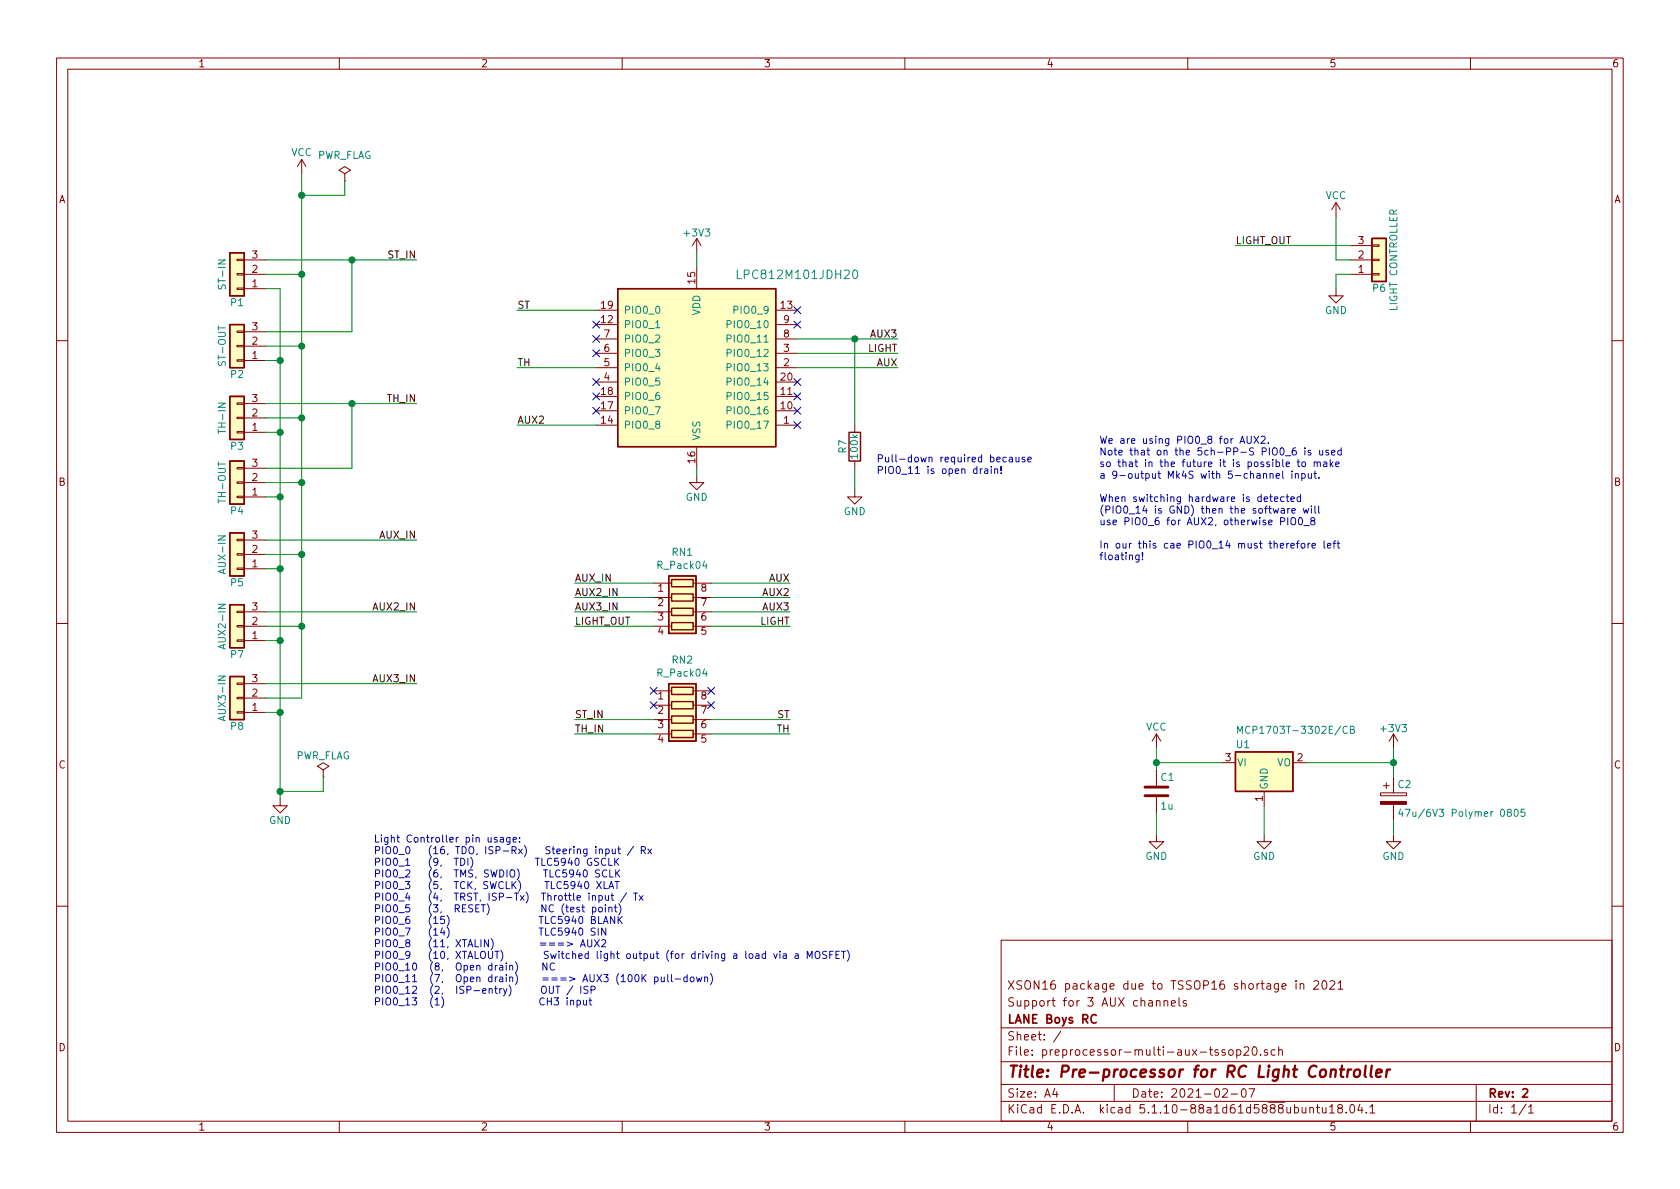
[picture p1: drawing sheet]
<svg xmlns="http://www.w3.org/2000/svg" width="297mm" height="210mm" viewBox="0 0 297 210" stroke-linecap="round" stroke-linejoin="round" font-family="sans-serif">
<g fill="none" stroke="#840000" stroke-width=".18">
<path d="M10 10.3h277v189.9h-277zM12 12.2h273v186.1h-273zM60 10.3v1.9M110 10.3v1.9M160 10.3v1.9M210 10.3v1.9M260 10.3v1.9M53.3 28.2l-.7 1.3M53.3 28.2v2.5M53.3 28.2l.8 1.3M61 30.7l1-.6-1-.6-1.1 .6 1.1 .6v1.3M61 32h.1"/>
<path d="M236.2 35.8l-.7 1.3M236.2 35.8v2.5M236.2 35.8l.8 1.3M41.9 58.5h1.3v.3h-1.3zM41.9 45.8h1.3v.3h-1.3zM41.9 50.9h1.3v.3h-1.3zM41.9 48.4h1.3v.2h-1.3zM43.2 48.5h3.8M43.2 46h3.8M43.2 58.7h3.8M43.2 51h3.8M105.4 57.4h3.8"/>
<path d="M105.4 54.9h3.8M105.4 59.9h3.8M123.2 42.2v2.5M123.2 47.2v3.8M123.2 42.2l-.8 1.2M123.2 42.2l.8 1.2M137.2 57.4h3.8M137.2 54.9h3.8M137.2 59.9h3.8M236.2 51v1.3h1.3l-1.3 1.3-1.3-1.3h1.3M238.8 48.5h3.8M238.8 46h3.8"/>
<path d="M238.8 43.4h3.8M242.6 43.3h1.2v.3h-1.2zM242.6 48.4h1.2v.2h-1.2zM242.6 45.8h1.2v.3h-1.2zM10 60.2h2M41.9 71.2h1.3v.3h-1.3zM41.9 76.3h1.3v.3h-1.3zM41.9 73.8h1.3v.2h-1.3zM41.9 63.6h1.3v.3h-1.3zM41.9 61.1h1.3v.2h-1.3zM43.2 76.4h3.8M43.2 73.9h3.8"/>
<path d="M43.2 71.4h3.8M43.2 63.7h3.8M43.2 61.2h3.8M105.4 75.2h3.8M105.4 72.6h3.8M105.4 70.1h3.8M105.4 65h3.8M105.4 67.6h3.8M105.4 62.5h3.8M123.2 79v3.8M137.2 75.2h3.8M137.2 72.6h3.8"/>
<path d="M137.2 70.1h3.8M137.2 65h3.8M137.2 67.6h3.8M137.2 62.5h3.8M151.1 75.2v1.2M285 60.2h2M41.9 95.4h1.3v.2h-1.3zM41.9 97.9h1.3v.3h-1.3zM41.9 82.7h1.3v.2h-1.3zM41.9 87.8h1.3v.2h-1.3zM41.9 85.2h1.3v.3h-1.3zM43.2 98h3.8"/>
<path d="M43.2 95.5h3.8M43.2 87.9h3.8M43.2 85.3h3.8M43.2 82.8h3.8M123.2 84.1v1.2h1.3l-1.3 1.3-1.3-1.3h1.3M151.1 86.6v1.3h1.3l-1.3 1.2-1.2-1.2h1.2M151.1 81.5v1.3M10 110.3h2M41.9 108.1h1.3v.2h-1.3zM41.9 113.2h1.3v.2h-1.3zM41.9 110.6h1.3v.3h-1.3zM41.9 100.5h1.3v.2h-1.3z"/>
<path d="M43.2 108.2h3.8M43.2 110.7h3.8M43.2 113.3h3.8M43.2 100.6h3.8M115.6 103.1h3.1M115.6 105.7h3.1M115.6 108.2h3.1M115.6 110.7h3.1M122.6 103.1h3.1M122.6 105.7h3.1M122.6 108.2h3.1M122.6 110.7h3.1"/>
<path d="M285 110.3h2M41.9 120.8h1.3v.2h-1.3zM41.9 125.9h1.3v.2h-1.3zM41.9 123.3h1.3v.3h-1.3zM43.2 126h3.8M43.2 123.4h3.8M43.2 120.9h3.8M57.1 136.1l1.1-.6-1.1-.6-1 .6 1 .6v1.3M57.1 137.4h.1M115.6 122.2h3.1M115.6 124.7h3.1M115.6 127.2h3.1"/>
<path d="M115.6 129.8h3.1M122.6 122.2h3.1M122.6 124.7h3.1M122.6 127.2h3.1M122.6 129.8h3.1M204.5 129.8l-.8 1.3M204.5 129.8v2.5M204.5 136.1v2.8M204.5 129.8l.7 1.3M215.9 134.9h2.5M223.5 139.9v2.6M228.6 134.9h2.5"/>
<path d="M244.6 138.9h1M245.1 138.4v1M246.4 129.8l-.8 1.3M246.4 129.8v2.5M246.4 137.4v2.8M246.4 129.8l.7 1.3M49.5 141.2v1.3h1.3l-1.3 1.3-1.2-1.3h1.2M204.5 147.6v1.2h1.2l-1.2 1.3-1.3-1.3h1.3M204.5 141v2.8M223.5 147.6v1.2h1.3l-1.3 1.3-1.3-1.3h1.3M244.1 140.2h4.6v.5h-4.6zM246.4 147.6v1.2h1.2l-1.2 1.3-1.3-1.3h1.3"/>
<path d="M246.4 142.2v2.8M10 160.2h2M177 166.3h108v32h-108zM204.5 177.1l.2-.2 .4 .1v.9M205.8 177.1l.1-.1a.37 .37 0 0 1 .6 .1v.8M205.8 176.9v1M207.1 177.4l.7-.1-.1-.3-.4-.1-.2 .2 .1 .7h.5M208.5 176.4v1.3l.2 .2M209.8 177a.37 .37 0 0 0-.6 .1v.3l.6 .1v.1l-.2 .3-.4-.1M229.2 173.4v.2M229.2 173.9v1M229.9 174.1v-.1a.37 .37 0 0 1 .6 .1v.8"/>
<path d="M229.9 173.9v1M232.3 173.6l.2-.2h.4l.2 .2v.3v.2l-.9 .8h.9M233.9 173.5l.2-.1a.8 .8 0 0 1 .5 .8 .8 .8 0 0 1-.5 .7 1 1 0 0 1-.2-1.4zM235.2 173.6l.2-.2h.3l.3 .5-.9 1h.9M236.6 173.9l.4-.5v1.5M236.6 174.9h.8M285 160.2h2M60 198.3v1.9M110 198.3v1.9M160 198.3v1.9M177 194.8h108M177 191.8h108"/>
<path d="M177 187.8h108M177 181.8h108M186.5 192.5l-.4 1h1M186.8 193v1M187.6 182.3l-1.3 2M197 191.8v3M210 198.3v1.9M216.2 192.7l.2-.2h.4l.2 .5-.9 1h.9M216.6 185.7a.37 .37 0 0 0-.6 .1l.1 .2 .5 .2 .1 .1-.2 .3-.5-.1M217.3 185.7l.2-.1 .5 .1v.8l-.2 .1-.5-.1zM217.7 193.5h1.1M218.7 185.7l.4-.1 .3 .3-.1 .6h-.6"/>
<path d="M218.7 185.6v1.5M219.6 192.7l.4-.2a.94 .94 0 0 1 0 1.5 .82 .82 0 0 1-.4-1.3zM220 185.3l.2-.2h.3l.3 .2v.2v.2l-.9 .9h.9M220.8 192.5h1l-.6 1.5M221.6 185.2l.1-.1a.8 .8 0 0 1 .6 .8 .8 .8 0 0 1-.6 .7 1 1 0 0 1-.1-1.4zM222.9 186.5v.1M224.1 185.7a.37 .37 0 0 0-.6 .1l.1 .2 .5 .2 .1 .1-.2 .3-.5-.1M225.5 185.7l-.5-.1-.3 .3 .1 .6 .2 .1 .5-.1M226.1 185.7h.1a.37 .37 0 0 1 .5 .1v.8M226.1 185.1v1.5M231.6 196l.2-.2 .4 .1v.9M231.6 195.8v1"/>
<path d="M232.7 195.8h.6M232.9 195.3v1.3l.4 .2M233.8 195.8l.1 .9 .3 .1 .2-.1M234.4 195.8v1M235.1 195.8l.4-.5v1.5M235.1 196.8h.8M236.8 196l-.2-.2v-.3a.48 .48 0 0 1 .6-.1l.2 .2-.2 .3-.5 .1-.2 .3 .1 .4 .2 .1h.3l.3-.3v-.2l-.3-.3M238 196.7v.1M238.8 195.5l.3-.2a.94 .94 0 0 1 0 1.5 .82 .82 0 0 1-.3-1.3zM240.4 195.2l-.3 1.1h.9M240.8 195.8v1M241.6 196.7v.1"/>
<path d="M242.2 195.8l.4-.5v1.5M242.2 196.8h.9M260 198.3v1.9M261 191.8v6.5M269.8 195.2l-1.2 2M270.3 195.8l.4-.5v1.5M270.3 196.8h.8"/>
</g>
<path d="M193.8 179.6a.7 .7 0 0 0-.9 .2 .7 .7 0 0 0 .1 .9 .55 .55 0 0 0 .8 .1M269.2 192.7l.3-.2h.3l.3 .5-.9 1h.9" fill="none" stroke="#840000" stroke-width=".3"/>
<path d="M236.9 189.1h.8M237.3 188.4l-.2 1.8v.1l.4 .1M238.4 189.1l-.2 1.3M238.9 189.1a.54 .54 0 0 0-.6 .4M239.6 189.3a.51 .51 0 0 1 .5-.2 .51 .51 0 0 1 .4 .4l-.1 .6a.54 .54 0 0 1-.5 .4 .54 .54 0 0 1-.5-.4zM241.5 188.4l-.2 1.8 .2 .2M242.5 188.4l-.2 1.8 .3 .2M243.3 189.8l1-.2-.1-.4h-.7l-.2 1 .2 .2 .6-.1M245.2 189.1l-.1 1.3M245.8 189.1a.54 .54 0 0 0-.6 .4" fill="none" stroke="#840000" stroke-width=".41"/>
<g fill="#ffffc2" stroke="#ffffc2" stroke-width=".18">
<path d="M218.4 133h10.2v6.9h-10.2z"/>
<path d="M118.2 101.8h4.9v10.2h-4.9z"/>
<path d="M40.6 119.6h2.6v7.6h-2.6z"/>
<path d="M40.6 106.9h2.6v7.6h-2.6z"/>
<path d="M109.2 51h28v28h-28z"/>
<path d="M118.2 120.9h4.9v10.2h-4.9z"/>
<path d="M40.6 94.2h2.6v7.6h-2.6z"/>
<path d="M242.6 42.2h2.5v7.6h-2.5z"/>
<path d="M40.6 81.5h2.6v7.6h-2.6z"/>
<path d="M40.6 70.1h2.6v7.6h-2.6z"/>
<path d="M40.6 57.4h2.6v7.6h-2.6z"/>
<path d="M40.6 44.7h2.6v7.6h-2.6z"/>
</g>
<g fill="none" stroke="#840000" stroke-width=".25">
<path d="M40.6 57.4h2.6v7.6h-2.6zM40.6 44.7h2.6v7.6h-2.6zM109.2 51h28v28h-28zM242.6 42.2h2.5v7.6h-2.5zM40.6 70.1h2.6v7.6h-2.6zM150.1 76.4h2v5.1h-2zM40.6 94.2h2.6v7.6h-2.6zM40.6 81.5h2.6v7.6h-2.6zM40.6 119.6h2.6v7.6h-2.6zM40.6 106.9h2.6v7.6h-2.6zM118.2 101.8h4.9v10.2h-4.9zM118.7 102.5h3.9v1.3h-3.9z"/>
<path d="M118.7 105h3.9v1.3h-3.9zM118.7 107.6h3.9v1.2h-3.9zM118.7 110.1h3.9v1.3h-3.9zM118.2 120.9h4.9v10.2h-4.9zM118.7 121.5h3.9v1.3h-3.9zM118.7 124.1h3.9v1.2h-3.9zM118.7 126.6h3.9v1.3h-3.9zM118.7 129.2h3.9v1.2h-3.9zM218.4 133h10.2v6.9h-10.2z"/>
</g>
<g fill="none" stroke="#008484" stroke-width=".18">
<path d="M115.9 58h.8M128.5 59.9l.7-.1 .1-.1-.1-.3-.2-.2h-.5v1.3M128.5 57.3h.7l.1-.2-.1-.3-.2-.1h-.5v1.3M130.4 47.7v1.6h.7M150.9 47.9l.2-.2a.82 .82 0 0 1 .6 .7 .82 .82 0 0 1-.3 .8l-.1 .1a.84 .84 0 0 1-.4-1.4zM128.5 75.1h.7l.1-.2-.1-.3-.2-.1h-.5v1.2M128.5 72.6l.7-.1 .1-.1-.1-.3-.2-.2h-.5v1.3M128.5 70h.7l.1-.2-.1-.3-.2-.1h-.5v1.3M128.5 65l.7-.1 .1-.2-.1-.3-.2-.1h-.5v1.3M128.5 67.5h.7l.1-.2-.1-.3-.2-.2h-.5v1.3M128.5 62.4h.7l.1-.2-.1-.3-.2-.1h-.5v1.2M218.8 129.7v-1.3l.4 .9 .5-.9v1.3"/>
<path d="M238.8 129h.5l.1-.5-.6-.1v1.3h.4l.3-.2v-.2l-.3-.3M247.6 143l-.3 .9h.8M247.9 143.5v.9M248.5 143.1h.8l-.5 1.3M267.8 143.2l.2-.1a.69 .69 0 0 1 .4 .6 .69 .69 0 0 1-.4 .7l-.2-.2-.1-.3zM269.6 143.1h-.6l-.1 .6 .5-.1 .2 .2v.3l-.2 .3-.5-.2"/>
</g>
<path d="M244.1 141.7h4.6v.5h-4.6z" fill="#840000" stroke="#840000" stroke-width=".18"/>
<path d="M202.4 139.2h4.1M202.4 140.7h4.1" fill="none" stroke="#840000" stroke-width=".51"/>
<g fill="none" stroke="#008400" stroke-width=".18">
<path d="M53.3 30.7v92.7h-6.3M61 32v2.5h-7.7M236.2 38.3v7.7h2.6M47 51h2.5v90.2M47 46h26.7M47 48.5h6.3M62.2 46v12.7h-15.2M91.4 54.9h14M123.2 44.7v2.5M141 59.9h17.7M151.1 59.9v15.3M218.4 43.4h20.4"/>
<path d="M238.8 48.5h-2.6v2.5M47 71.4h26.7M47 61.2h6.3M47 73.9h6.3M47 63.7h2.5M47 76.4h2.5M62.2 71.4v11.4h-15.2M91.4 65h14M91.4 75.2h14M141 65h17.7M141 62.5h17.7M47 95.5h26.7"/>
<path d="M47 87.9h2.5M47 98h6.3M47 85.3h6.3M123.2 82.8v1.3M151.1 82.8v3.8M47 113.3h2.5M47 110.7h6.3M47 108.2h26.7M47 100.6h2.5M101.6 110.7h14M101.6 108.2h14M101.6 103.1h14"/>
<path d="M101.6 105.7h14M125.7 110.7h14M125.7 108.2h14M125.7 103.1h14M125.7 105.7h14M47 126h2.5M47 120.9h26.7M57.1 137.4v2.5h-7.6M101.6 129.8h14M101.6 127.2h14M125.7 129.8h14M125.7 127.2h14"/>
<path d="M204.5 134.9h11.4M204.5 132.3v3.8M231.1 134.9h15.3M246.4 132.3v5.1M204.5 143.8v3.8M223.5 142.5v5.1M246.4 145v2.6"/>
</g>
<g fill="none" stroke="#0000c2" stroke-width=".18">
<path d="M219.2 78.4l.5-1.3 .4 1.3M219.4 78h.6M220.5 77.1v1.1l.3 .2h.3l.1-.2v-1.1M221.7 77.1l.9 1.3M222.6 77.1l-.9 1.3M223 77.3l.5-.2 .2 .4-.1 .2-.7 .7h.8M224.3 78.3v.1M229.1 79.2h-.2a.79 .79 0 0 0-.2 1.3l.5-.2v-.5l-.5-.1-.2 .2M230.7 79.2v.1M230.7 79.6v.9M231.7 79.7l-.3-.1-.1 .2v.2l.4 .1v.3h-.4M233.3 79.6l.1 .8 .3 .1 .2-.2"/>
<path d="M233.9 79.6v.9M234.9 79.7l-.3-.1-.2 .2 .1 .2 .4 .1v.3h-.5M237.1 79.7l-.3-.1-.3 .3 .2 .5h.4M237.1 79.2v1.3M173.7 82.9l-.4 .2M174.1 83h.5l.1 .7M174.7 83.2l-.5 .1-.1 .1v.3h.6M175.3 82.9v.8M175.9 83l.1-.1 .4 .1v.7M175.9 82.9v.8M177 83.6v.1M177 82.5v.8"/>
<path d="M177.9 80.9l-.3-.1-.3 .3 .1 .5h.5M178.5 80.9h.4l.1 .8M179 81.1l-.4 .1-.2 .2 .1 .2h.5M179.6 80.8l.1 .8 .3 .1 .2-.1M180.2 80.8v.9M181.2 80.9l-.3-.1-.2 .2 .1 .2 .4 .1v.3h-.5M181.7 81.2l.6-.1v-.2l-.4-.1-.2 .2 .1 .6h.5M201.4 98.1v1.1l-.3 .2-.3-.1M201.4 98.2l-.4-.1-.2 .3 .1 .5h.5M202 98.9v.1M202 97.7v.8M223.5 88.3l.6-.1v-.3h-.4l-.2 .1 .1 .6h.5"/>
<path d="M224.5 87.9h.5M224.6 83.9l.1-.2 .3 .1 .1 .8M224.6 83.7v.9M224.7 87.4v1.1l.3 .2M225.3 88.3l.6-.1v-.3h-.4l-.2 .1 .1 .6h.5M225.6 84.1l.6-.1v-.2l-.4-.1-.2 .2 .1 .6h.5M226.4 92.2l.7-.1v-.4l-.7-.2v1.3M226.5 90h.5l.1 .7M226.8 81.2v1.1l.2 .2M226.8 83.3v1.1l.2 .2M227 87.9h-.3l-.3 .2 .1 .5h.5M227.1 90.2l-.4 .1-.2 .1v.3h.6"/>
<path d="M227.3 80.6h.9M227.4 82.1l.6-.1-.1-.3h-.3l-.2 .2 .1 .6h.4M227.4 87.9h.5M227.6 87.4v1.1l.3 .2M227.7 89.9v.8M227.7 91.5v1.3M228.1 89.9l-.4 .2M228.2 88.3l.7-.1-.1-.3h-.4l-.2 .1 .1 .6h.5M228.2 96.5l.7-.1-.1-.3h-.4l-.2 .2 .1 .6h.5M228.3 91.7a.45 .45 0 0 1 .7 0 .88 .88 0 0 1-.2 1.1h-.4a1.07 1.07 0 0 1-.1-1.1zM228.4 83.3v.1M228.4 90.3l.6-.1v-.2l-.4-.1-.2 .2 .1 .6h.5"/>
<path d="M228.4 83.7v.9M229 83.9l.2-.2 .3 .1 .1 .8M229 83.7v.9M229.2 96.1h.5M229.3 81.7h.5M229.5 81.2v1.1l.3 .2M229.7 91.7l.2-.2a.67 .67 0 0 1 .4 .7 .67 .67 0 0 1-.4 .6l-.3-.5zM229.7 95.7l-.3 .1v1.1M229.9 87.9h-.3l-.3 .2 .1 .5h.5M229.9 87.4v1.3M230.2 83.8l.3-.1 .3 .3-.1 .5h-.5M230.2 96.1h.3l.2 .1-.1 .7h-.3l-.3-.2z"/>
<path d="M230.2 83.7v1.3M230.2 81.8l.2-.1 .4 .1v.5l-.1 .2h-.3l-.2-.1zM230.4 89.9l.3 .8 .2-.6 .2 .6 .3-.8M230.5 92.9h1M231.3 96.1v.8M231.3 83.7l.1 .8 .3 .1 .2-.2M231.6 96.1l-.3 .2M231.9 89.5v.1M231.9 83.7v.9M231.9 89.9v.8M232 92.1l-.2-.1v-.3l.2-.2 .4 .1 .1 .2-.1 .2-.5 .1-.2 .2v.3l.3 .2h.4l.1-.2v-.3l-.3-.2M232 96.5l.6-.1-.1-.3h-.3l-.2 .2 .1 .6h.4"/>
<path d="M232.3 83.7h.5M232.4 81.8l.1-.1h.3l.1 .8M232.4 81.7v.8M232.5 83.3v1.1l.3 .2M232.5 89.5v1.1l.2 .1M232.9 81.9l.2-.2h.3l.1 .8M233.1 89.5v1.1l.2 .1M233.2 84.4v.2M234 81.7h.5l.1 .8M234.1 95.7v1l.2 .2M234.6 82h-.4l-.2 .2v.3h.6M234.7 96.5l.6-.1v-.3h-.4l-.2 .2 .1 .6h.5"/>
<path d="M235.2 81.2v1.3M235.3 82l.4 .5M235.4 80l.6-.1v-.2l-.4-.1-.2 .2 .1 .6h.5M235.7 81.7l-.5 .5M235.7 96.1h.5M236.2 82.1l.6-.1-.1-.3h-.4l-.1 .2v.6h.5M236.2 95.7l-.3 .1v1.1M236.4 96.1h.5M236.6 95.7v1l.3 .2M71.7 153h.8M76.3 151.6a1.4 1.4 0 0 0 0 1.9M77.4 152.3l-.2 .2h-.4l-.1-.2 .1-.5h.4l.1 .1a.84 .84 0 0 1-.3 1.1h-.2"/>
<path d="M78 153l-.1 .2M80.7 151.8v1.2M81.5 151.8a.64 .64 0 0 1 .7 .6 .64 .64 0 0 1-.7 .6zM82.7 151.8v1.2M83.2 151.6a1.4 1.4 0 0 1 0 1.9M84.7 160h-.6v1.3h.6M85.4 160v1.3M86.1 159.8a1.47 1.47 0 0 1 0 1.9M87.9 148.1h-.3l-.2 .2 .1 .1 .4 .2v.3h-.5M88.4 153.8a.64 .64 0 0 1 .7 .7 .64 .64 0 0 1-.7 .6zM88.5 148.1h.5v.8M89 156a.51 .51 0 0 0-.7 0 .51 .51 0 0 0-.1 .6 .46 .46 0 0 0 .2 .5 .46 .46 0 0 0 .6-.1"/>
<path d="M89 148.4h-.4l-.2 .2 .1 .3h.5M90.2 148.1l-.1 1.1-.2 .1h-.3M90.2 148.1h-.4l-.2 .2 .1 .6h.5M90.7 148.5l.6-.1v-.3h-.4l-.2 .2 .1 .6h.5M91.9 148.8v.1M91.9 148.1v.2M94.6 151.8h.8M95 151.8v1.2M95.8 151.8v1.2h.6M96.5 160v1.3l-.7-1.3v1.3M97.6 151.9a.51 .51 0 0 0-.7 0 .51 .51 0 0 0-.1 .6 .46 .46 0 0 0 .2 .5 .46 .46 0 0 0 .6-.1M98.7 151.8h-.6l-.1 .6 .2-.2 .5 .2v.5l-.2 .1-.5-.1"/>
<path d="M99.7 159.8a1.47 1.47 0 0 0 0 1.9M100 152.3l-.3 .2h-.3l-.2-.2 .2-.5h.3l.2 .1a.87 .87 0 0 1-.3 1.1h-.2M100.2 160v1.1l.3 .2M100.8 151.7l-.3 .9h.7M101.1 152.2v.8M101.8 151.9l.2-.1a.67 .67 0 0 1 .4 .6 .67 .67 0 0 1-.4 .6l-.2-.1-.1-.4zM102.4 155.8l-.2 .9h.7M102.7 156.3v.8M103 160v1.1l.4 .2M103.2 153.9l.2-.1a.69 .69 0 0 1 .5 .7 .69 .69 0 0 1-.5 .6l-.2-.1-.1-.4zM103.5 156l.2-.1a.67 .67 0 0 1 .4 .6 .67 .67 0 0 1-.4 .6l-.3-.4zM104.1 157.9v.2"/>
<path d="M104.1 158.4v.8M104.6 151.8a.59 .59 0 0 0-.8 .6 .59 .59 0 0 0 .8 .6v-.5h-.2M104.7 158.5l.2-.1h.3l.1 .8M104.7 158.4v.8M105.4 149.7v.1M105.4 150.1v.9M105.5 155.9l.8 1.2M105.8 151.8h-.4l-.2 .1-.1 .2 .1 .2 .5 .2 .1 .3-.2 .2h-.5M105.9 158.4h.3l.3 .2-.1 .6h-.5M105.9 158.4v1.2M106 150.3l.1-.2 .4 .1v.8M106 150.1v.9"/>
<path d="M106 153.9l-.5-.1-.2 .3 .1 .3 .6 .2v.4l-.2 .1-.5-.1M106.3 155.9l-.8 1.2M106.8 155.9v1.2h.6M107 158.4l.1 .8h.3l.2-.1M107 160v.1M107.1 150.2l.4-.1 .2 .3-.1 .5h-.5M107.1 151.9a.6 .6 0 0 0-.8 .4 .6 .6 0 0 0 .6 .7l.2-.1M107.1 150.1v1.3M107.3 153.9a.6 .6 0 0 0-.9 .5 .6 .6 0 0 0 .6 .7l.3-.1M107.6 158.4v.8M107.6 151.8v1.2h.7M107.6 157.1l.5-1.2 .4 1.2"/>
<path d="M107.8 156.8h.6M107.8 153.8v1.3h.6M108 158.4h.5M108.2 157.9v1.1l.3 .2M108.3 150.1v.8l.3 .1 .2-.2M108.7 151.8v1.2M108.7 155.9h.8M108.8 160v1.1l.3 .2M108.8 150.1v.9M108.9 152.3l.5 .7M108.9 153.8v1.3M109 154.4l.6 .7"/>
<path d="M109.1 155.9v1.2M109.2 150.1h.5M109.4 149.7v1.1l.3 .2M109.4 159.8a1.4 1.4 0 0 1 0 1.9M109.4 151.8l-.7 .7M109.6 153.8l-.7 .8M110.8 157.9l-1.1 1.6M112 149.7l-1.1 1.6M112 157.9h.7M112.4 157.9v1.3M113 158.4l.7 .8M113.4 150.4l.7-.1v-.5l-.7-.1v1.3"/>
<path d="M113.7 150.4l.4 .6M113.7 158.4l-.7 .8M114.6 150.1l.6 .9M115.2 150.1l-.6 .9M76.3 161.9a1.4 1.4 0 0 0 0 1.9M76.3 163.9a1.4 1.4 0 0 0 0 2M76.7 162.4l.3-.4v1.3M76.7 164.5l.3-.4v1.3M76.7 163.3h.7M76.7 165.4h.7M76.9 176.8l.4-.4v1.3M76.9 177.7h.7"/>
<path d="M78.1 176.3a1.47 1.47 0 0 1 0 1.9M78.2 164.1l-.3 .8h.8M78.5 164.5v.9M78.6 162h-.6l-.1 .7 .2-.2 .4 .1 .1 .6-.2 .1-.5-.1M79 161.9a1.47 1.47 0 0 1 0 1.9M79 163.9a1.47 1.47 0 0 1 0 2M83.6 160.1l-.5-.1-.2 .1v.4l.6 .2 .1 .3-.3 .3-.4-.1M84 166.2v1.2h.6M84.1 160.6h.5M85 166.2v1.2M85.3 175.2l.6-.1v-.2l-.4-.1-.2 .2 .1 .6h.5M86.4 166.2v1.2l-.8-1.2v1.2"/>
<path d="M86.4 168.2v1.1l.2 .2 .4-.1 .1-.1v-1.1M86.5 174.9l.2-.1 .3 .1v.8M86.5 174.8v.9M86.8 166a1.47 1.47 0 0 1 0 1.9M87 170.8l-.4-.1-.2 .2 .1 .6h.5M87 172.8h-.4l-.2 .2 .1 .6h.5M87 170.3v1.2M87 172.3v1.3M87.5 168.2h.7M87.6 170.7v.8M87.6 172.8v.8M87.9 168.2v1.3"/>
<path d="M87.9 170.7l-.2 .1-.1 .1M87.9 172.8h-.2l-.1 .2M88.5 168a1.47 1.47 0 0 1 0 2M91.1 170.1a1.47 1.47 0 0 1 0 1.9M95.3 162h.7M95.3 164.1h.7M95.6 166.8h.9M95.6 167.1h.9M95.7 162v1.3M95.7 164.1v1.3M95.8 174.6l.2-.2a.47 .47 0 0 1 .6 .4l-.1 .7-.2 .2-.4-.1a1 1 0 0 1-.1-1zM96.2 176.6a.6 .6 0 0 0-.8 .4 .6 .6 0 0 0 .6 .7l.2-.1"/>
<path d="M96.5 162v1.3h.6M96.5 164.1v1.3h.6M96.7 170.3v1.2l-.7-1.2v1.2M96.8 176.4v1.3M96.8 177.1h.7M97.1 174.4v1l.3 .3 .3-.1 .1-.2v-1M97.1 166.8h1M97.1 167.1h1M97.5 176.4v1.3M97.8 160.1a.5 .5 0 0 0-.6 0 .5 .5 0 0 0-.1 .6 .45 .45 0 0 0 .2 .5 .45 .45 0 0 0 .5-.1M98 176.4h.8l-.5 .5 .4 .2v.5l-.2 .1-.5-.1M98 170.4a.51 .51 0 0 0-.6 0 .51 .51 0 0 0-.1 .6 .46 .46 0 0 0 .2 .5 .46 .46 0 0 0 .5-.1"/>
<path d="M98.2 162.2a.6 .6 0 0 0-.8 .4 .6 .6 0 0 0 .6 .7l.2-.1M98.2 164.2a.6 .6 0 0 0-.8 .4 .6 .6 0 0 0 .6 .8l.2-.2M98.6 174.4v1.3M98.7 166.8h1M98.7 167.1h1M99.4 162h-.6l-.1 .7 .2-.2 .4 .1 .1 .6-.2 .1-.5-.1M99.4 164.1h-.6l-.1 .6 .2-.1 .4 .1 .1 .5-.2 .2-.5-.2M100 160.4h.5M100.3 166.6l.9 .3-.9 .4M100.3 176.4v.2M100.3 176.9v.8M100.6 162.6l-.2 .2h-.4l-.1-.2v-.3l.3-.3h.2l.2 .3a.88 .88 0 0 1-.2 1h-.4"/>
<path d="M100.6 164.7l-.2 .2-.4-.1-.1-.1v-.3l.3-.3h.2l.2 .3a.88 .88 0 0 1-.2 .9l-.4 .1M100.9 160.8l.6-.1-.1-.2-.3-.1-.2 .2v.6h.5M100.9 177l.2-.1h.3v.8M100.9 176.9v.8M101.3 174.3l-1.1 1.7M101.4 162l-.3 .9h.8M101.4 164.1l-.3 .8h.8M101.7 162.5v.8M101.7 164.5v.9M102 176.9h.4l.2 .2-.1 .6h-.5M102 176.9v1.2M102.4 160.5l-.2-.1-.2 .2v.2l.4 .1v.3h-.4"/>
<path d="M102.4 162.2l.2-.2a.69 .69 0 0 1 .5 .7 .69 .69 0 0 1-.5 .6l-.2-.1-.1-.4zM102.4 164.2l.2-.1a.69 .69 0 0 1 .5 .6 .69 .69 0 0 1-.5 .7l-.2-.2-.1-.3zM102.6 167.4l.4-1.2 .5 1.2M102.7 174.4v1.3M102.7 167.1h.7M102.9 160.4h.5M103.2 176.9v.8h.3l.2-.1M103.7 176.9v.8M103.9 166.2v1l.2 .2h.3l.2-.2v-1M104 174.5l-.5-.1-.3 .2 .2 .3 .5 .3v.3l-.2 .2-.5-.1M104.1 176.9h.5M104.3 176.4v1.1l.3 .2"/>
<path d="M104.5 175.1l.7-.2v-.4l-.7-.1v1.3M104.6 162.7l.5-.1 .1-.2v-.2l-.6-.2v1.3h.5l.1-.1 .1-.3-.3-.2M104.7 160.5l.4-.1 .3 .2-.2 .6h-.5M104.7 160.4v1.3M105.1 166.2l.9 1.2M105.2 164.2l-.5-.1-.2 .3 .1 .3 .6 .2v.3l-.2 .2-.5-.1M105.8 164.1v1.3M105.8 162v1.3h.7M105.9 160.5l.2-.1 .4 .1v.5l-.1 .2-.3 .1-.2-.2zM106 166.2l-.9 1.2M106.4 166.3l.5-.1 .2 .3-.8 .9h.8M106.7 163.3l.4-1.3 .4 1.3"/>
<path d="M106.8 163h.6M107 160.4v.9M107.1 164.1v1.3l-.7-1.3v1.3M107.6 160.5l.2-.1 .3 .1 .1 .8M107.6 160.4v.9M108.6 160.4h.5M108.7 162v1.3l-.8-1.3v1.3M109.3 162v1.3M109.5 162.6l.5 .7M110 162l-.7 .8M112.4 172.5l.1-.2a.67 .67 0 0 1 .5 .7 .67 .67 0 0 1-.5 .6l-.3-.5zM113.5 172.3v1.3"/>
<path d="M113.7 172.9l.5 .7M114.2 172.3l-.7 .8M115.7 172.8h.4l.3 .2-.2 .6h-.5M115.7 172.8v1.2M116.9 172.8l.1 .8h.3l.1-.1M117.4 172.8v.8M118.1 172.3v1.1l.1 .2M118.7 172.3v1.1l.2 .2M119.4 173.1h.9M121.5 172.8h-.4l-.2 .2 .1 .6h.5M121.5 172.3v1.3M122.1 172.9l.2-.1 .4 .1v.5l-.1 .2h-.3l-.2-.1z"/>
<path d="M123.1 172.8l.3 .8 .2-.6 .3 .6 .2-.8M124.6 172.9l.2-.1h.3v.8M124.6 172.8v.8M125.6 172.2a1.4 1.4 0 0 1 0 1.9M132.6 168.7h.3l.2 .2-.1 .5-.3 .1-.3-.2zM133.7 168.7h.4l.1 .8M134.2 169h-.4l-.2 .2 .1 .2h.5M135.4 168.7h-.4l-.3 .2 .2 .5h.5M135.4 168.2v1.3M136.8 168.7l.3 .8 .3-.8M137.9 168.2v.1M137.9 168.7v.8"/>
<path d="M138.5 168.7h.5v.8M139 169h-.4l-.2 .2 .2 .3 .4-.1M140.6 168.7h.5v.8M141.1 169h-.4l-.2 .2 .1 .2h.5M142.7 169.5v-1.3l.5 .9 .4-.9v1.3M144.2 168.4a.45 .45 0 0 1 .7 0 .88 .88 0 0 1-.2 1.1l-.4-.1a1.07 1.07 0 0 1-.1-1zM146.2 168.3l-.5-.1-.3 .3 .2 .3 .5 .2v.4l-.2 .1-.5-.1M146.7 168.8h.4M147.3 168.2h-.6v1.3M147.8 168.8h.4M148.4 168.2h-.6v1.3h.6M148.8 168.2h.7"/>
<path d="M149.1 168.2v1.3M149.8 168a1.47 1.47 0 0 1 0 2"/>
</g>
<g fill="#008400" stroke="#008400" stroke-width=".25">
<circle cx="53.3" cy="110.7" r=".51"/>
<circle cx="49.5" cy="139.9" r=".51"/>
<circle cx="53.3" cy="34.5" r=".51"/>
<circle cx="62.2" cy="71.4" r=".51"/>
<circle cx="53.3" cy="98" r=".51"/>
<circle cx="62.2" cy="46" r=".51"/>
<circle cx="49.5" cy="126" r=".51"/>
<circle cx="204.5" cy="134.9" r=".51"/>
<circle cx="49.5" cy="113.3" r=".51"/>
<circle cx="246.4" cy="134.9" r=".51"/>
<circle cx="53.3" cy="73.9" r=".51"/>
<circle cx="53.3" cy="85.3" r=".51"/>
<circle cx="49.5" cy="100.6" r=".51"/>
<circle cx="49.5" cy="87.9" r=".51"/>
<circle cx="49.5" cy="63.7" r=".51"/>
<circle cx="53.3" cy="48.5" r=".51"/>
<circle cx="49.5" cy="76.4" r=".51"/>
<circle cx="151.1" cy="59.9" r=".51"/>
<circle cx="53.3" cy="61.2" r=".51"/>
</g>
<g fill="none" stroke="#000084" stroke-width=".18">
<path d="M104.8 56.8l1.2 1.2M104.8 59.3l1.2 1.2M106 56.8l-1.2 1.2M106 59.3l-1.2 1.2M140.4 54.2l1.2 1.3M140.4 56.8l1.2 1.2M141.6 54.2l-1.2 1.3M141.6 56.8l-1.2 1.2M104.8 66.9l1.2 1.3M104.8 72l1.2 1.2M104.8 69.5l1.2 1.2M104.8 61.9l1.2 1.2"/>
<path d="M106 66.9l-1.2 1.3M106 72l-1.2 1.2M106 69.5l-1.2 1.2M106 61.9l-1.2 1.2M140.4 66.9l1.2 1.3M140.4 72l1.2 1.2M140.4 74.6l1.2 1.2M140.4 69.5l1.2 1.2M141.6 66.9l-1.2 1.3M141.6 72l-1.2 1.2M141.6 74.6l-1.2 1.2M141.6 69.5l-1.2 1.2"/>
<path d="M115 124.1l1.2 1.2M115 121.6l1.2 1.2M116.2 124.1l-1.2 1.2M116.2 121.6l-1.2 1.2M125.1 121.6l1.2 1.2M125.1 124.1l1.2 1.2M126.3 121.6l-1.2 1.2M126.3 124.1l-1.2 1.2"/>
</g>
<text font-size="2.8" fill="#840000" x="178" y="190.5">Title: Pre-processor for RC Light Controller</text>
<text font-size="2.1" fill="#008484" x="131.1" y="49.3">LPC812M101JDH20</text>
<g font-size="2.1" fill="#840000">
<text x="178" y="178">Support for 3 AUX channels</text>
<text x="178" y="175">XSON16 package due to TSSOP16 shortage in 2021</text>
<text x="178" y="184">Sheet: /</text>
<text x="178" y="181">LANE Boys RC</text>
<text x="178" y="186.7">File: preprocessor-multi-aux-tssop20.sch</text>
<text x="178" y="196.9">KiCad E.D.A. kicad 5.1.10-88a1d61d5888ubuntu18.04.1</text>
<text x="178" y="194.1">Size: A4</text>
<text x="200" y="194.1">Date: 2021-02-07</text>
<text x="263" y="194.1">Rev: 2</text>
<text x="263" y="196.9">Id: 1/1</text>
</g>
<g font-size="1.8" fill="#840000">
<text x="35" y="11.9">1</text>
<text x="85" y="11.9">2</text>
<text x="135" y="11.9">3</text>
<text x="185" y="11.9">4</text>
<text x="235" y="11.9">5</text>
<text x="285" y="11.9">6</text>
<text x="10.4" y="35.9">A</text>
<text x="285.4" y="35.9">A</text>
<text x="44.6" y="45.7">3</text>
<text x="240.2" y="45.7">2</text>
<text x="240.2" y="43.2">3</text>
<text x="44.6" y="50.8">1</text>
<text x="44.6" y="48.3">2</text>
<text x="122.9" y="50.1" transform="rotate(-90 122.9 50.1)">15</text>
<text x="240.2" y="48.3">1</text>
<text x="44.6" y="58.4">3</text>
<text x="106.3" y="57.1">12</text>
<text x="106.3" y="54.6">19</text>
<text x="106.8" y="59.7">7</text>
<text x="138.1" y="54.6">13</text>
<text x="138.6" y="59.7">8</text>
<text x="138.6" y="57.1">9</text>
<text x="44.6" y="63.5">1</text>
<text x="44.6" y="61">2</text>
<text x="106.8" y="64.8">5</text>
<text x="106.8" y="62.2">6</text>
<text x="138.6" y="64.8">2</text>
<text x="138.6" y="62.2">3</text>
<text x="44.6" y="71.1">3</text>
<text x="106.3" y="69.8">18</text>
<text x="106.8" y="67.3">4</text>
<text x="138.1" y="69.8">11</text>
<text x="138.1" y="67.3">20</text>
<text x="44.6" y="76.2">1</text>
<text x="44.6" y="73.7">2</text>
<text x="106.3" y="74.9">14</text>
<text x="106.3" y="72.4">17</text>
<text x="138.1" y="72.4">10</text>
<text x="138.6" y="74.9">1</text>
<text x="44.6" y="82.5">3</text>
<text x="122.9" y="81.9" transform="rotate(-90 122.9 81.9)">16</text>
<text x="10.4" y="85.9">B</text>
<text x="44.6" y="87.6">1</text>
<text x="44.6" y="85.1">2</text>
<text x="285.4" y="85.9">B</text>
<text x="44.6" y="95.2">3</text>
<text x="44.6" y="100.3">1</text>
<text x="44.6" y="97.8">2</text>
<text x="44.6" y="107.9">3</text>
<text x="116.4" y="104.6">1</text>
<text x="116.4" y="107.2">2</text>
<text x="124" y="107.2">7</text>
<text x="124" y="104.6">8</text>
<text x="44.6" y="113">1</text>
<text x="44.6" y="110.5">2</text>
<text x="116.4" y="109.7">3</text>
<text x="116.4" y="112.3">4</text>
<text x="124" y="112.3">5</text>
<text x="124" y="109.7">6</text>
<text x="44.6" y="125.7">1</text>
<text x="44.6" y="123.2">2</text>
<text x="44.6" y="120.6">3</text>
<text x="116.4" y="123.7">1</text>
<text x="124" y="123.7">8</text>
<text x="116.4" y="126.2">2</text>
<text x="116.4" y="128.8">3</text>
<text x="116.4" y="131.3">4</text>
<text x="124" y="131.3">5</text>
<text x="124" y="128.8">6</text>
<text x="124" y="126.2">7</text>
<text x="10.4" y="135.9">C</text>
<text x="216.7" y="134.6">3</text>
<text x="229.4" y="134.6">2</text>
<text x="285.4" y="135.9">C</text>
<text x="223.3" y="141.7" transform="rotate(-90 223.3 141.7)">1</text>
<text x="10.4" y="185.9">D</text>
<text x="285.4" y="185.9">D</text>
<text x="35" y="199.9">1</text>
<text x="85" y="199.9">2</text>
<text x="135" y="199.9">3</text>
<text x="185" y="199.9">4</text>
<text x="235" y="199.9">5</text>
<text x="285" y="199.9">6</text>
</g>
<g font-size="1.8" fill="#008484">
<text x="51.5" y="27.6">VCC</text>
<text x="56" y="28.1">PWR_FLAG</text>
<text x="234.4" y="35.2">VCC</text>
<text x="121.1" y="41.8">+3V3</text>
<text x="39.9" y="50.8" transform="rotate(-90 39.9 50.8)">ST-IN</text>
<text x="242.8" y="51.6">P6</text>
<text x="40.8" y="54.1">P1</text>
<text x="110.2" y="58">PIO0_1</text>
<text x="110.2" y="55.5">PIO0_0</text>
<text x="123.8" y="55.8" transform="rotate(-90 123.8 55.8)">VDD</text>
<text x="129.2" y="58">PIO0_10</text>
<text x="130.1" y="55.5">PIO0_9</text>
<text x="234.3" y="55.5">GND</text>
<text x="247.1" y="55" transform="rotate(-90 247.1 55)">LIGHT CONTROLLER</text>
<text x="39.9" y="64.5" transform="rotate(-90 39.9 64.5)">ST-OUT</text>
<text x="110.2" y="65.7">PIO0_4</text>
<text x="110.2" y="63.1">PIO0_3</text>
<text x="110.2" y="60.6">PIO0_2</text>
<text x="129.2" y="65.7">PIO0_13</text>
<text x="129.2" y="63.1">PIO0_12</text>
<text x="129.2" y="60.6">PIO0_11</text>
<text x="40.8" y="66.8">P2</text>
<text x="110.2" y="70.7">PIO0_6</text>
<text x="110.2" y="68.2">PIO0_5</text>
<text x="129.2" y="70.7">PIO0_15</text>
<text x="129.2" y="68.2">PIO0_14</text>
<text x="39.9" y="76.3" transform="rotate(-90 39.9 76.3)">TH-IN</text>
<text x="110.2" y="75.8">PIO0_8</text>
<text x="110.2" y="73.3">PIO0_7</text>
<text x="123.8" y="78" transform="rotate(-90 123.8 78)">VSS</text>
<text x="129.2" y="75.8">PIO0_17</text>
<text x="129.2" y="73.3">PIO0_16</text>
<text x="40.8" y="79.5">P3</text>
<text x="149.7" y="80.1" transform="rotate(-90 149.7 80.1)">R7</text>
<text x="151.7" y="80.9" transform="rotate(-90 151.7 80.9)">100k</text>
<text x="39.9" y="88.7" transform="rotate(-90 39.9 88.7)">TH-OUT</text>
<text x="121.2" y="88.6">GND</text>
<text x="40.8" y="91">P4</text>
<text x="149.2" y="91.1">GND</text>
<text x="39.9" y="101.1" transform="rotate(-90 39.9 101.1)">AUX-IN</text>
<text x="116.5" y="100.6">R_Pack04</text>
<text x="118.9" y="98.3">RN1</text>
<text x="40.8" y="103.7">P5</text>
<text x="39.9" y="114.3" transform="rotate(-90 39.9 114.3)">AUX2-IN</text>
<text x="40.8" y="116.4">P7</text>
<text x="116.5" y="119.7">R_Pack04</text>
<text x="118.9" y="117.3">RN2</text>
<text x="39.9" y="127" transform="rotate(-90 39.9 127)">AUX3-IN</text>
<text x="40.8" y="129.1">P8</text>
<text x="202.6" y="129.2">VCC</text>
<text x="220.3" y="129.8">MCP1703T-3302E/CB</text>
<text x="244.3" y="129.5">+3V3</text>
<text x="52.2" y="134.3">PWR_FLAG</text>
<text x="218.7" y="132.3">U1</text>
<text x="218.7" y="135.5">VI</text>
<text x="225.8" y="135.5">VO</text>
<text x="205.3" y="138.1">C1</text>
<text x="205.3" y="143.2">1u</text>
<text x="224.2" y="139.7" transform="rotate(-90 224.2 139.7)">GND</text>
<text x="247.2" y="139.4">C2</text>
<text x="47.6" y="145.7">GND</text>
<text x="249.2" y="144.4">47u/6V3 Polymer 0805</text>
<text x="202.5" y="152.1">GND</text>
<text x="221.6" y="152.1">GND</text>
<text x="244.4" y="152.1">GND</text>
</g>
<g font-size="1.8">
<text x="68.7" y="45.7">ST_IN</text>
<text x="218.4" y="43.2">LIGHT_OUT</text>
<text x="91.4" y="54.6">ST</text>
<text x="154" y="59.7">AUX3</text>
<text x="91.4" y="64.8">TH</text>
<text x="153.4" y="62.2">LIGHT</text>
<text x="155" y="64.8">AUX</text>
<text x="68.6" y="71.1">TH_IN</text>
<text x="91.4" y="74.9">AUX2</text>
<text x="67.2" y="95.2">AUX_IN</text>
<text x="66.2" y="107.9">AUX2_IN</text>
<text x="101.6" y="102.9">AUX_IN</text>
<text x="101.6" y="105.4">AUX2_IN</text>
<text x="101.6" y="107.9">AUX3_IN</text>
<text x="135" y="107.9">AUX3</text>
<text x="135" y="105.4">AUX2</text>
<text x="136" y="102.9">AUX</text>
<text x="101.6" y="110.5">LIGHT_OUT</text>
<text x="134.4" y="110.5">LIGHT</text>
<text x="66.2" y="120.6">AUX3_IN</text>
<text x="101.6" y="129.5">TH_IN</text>
<text x="101.6" y="127">ST_IN</text>
<text x="137.3" y="129.5">TH</text>
<text x="137.4" y="127">ST</text>
</g>
<g font-size="1.8" fill="#0000c2">
<text x="154.9" y="81.8">Pull-down required because</text>
<text x="154.9" y="83.8">PIO0_11 is open drain!</text>
<text x="194.3" y="78.5">We are using PIO0_8 for AUX2.</text>
<text x="194.3" y="80.5">Note that on the 5ch-PP-S PIO0_6 is used</text>
<text x="194.3" y="82.6">so that in the future it is possible to make</text>
<text x="194.3" y="84.7">a 9-output Mk4S with 5-channel input.</text>
<text x="194.3" y="88.8">When switching hardware is detected</text>
<text x="194.3" y="90.8">(PIO0_14 is GND) then the software will</text>
<text x="194.3" y="92.9">use PIO0_6 for AUX2, otherwise PIO0_8</text>
<text x="194.3" y="97">In our this cae PIO0_14 must therefore left</text>
<text x="194.3" y="99.1">floating!</text>
<text x="66" y="149">Light Controller pin usage:</text>
<text x="66" y="151">PIO0_0</text>
<text x="66" y="153.1">PIO0_1</text>
<text x="66" y="155.2">PIO0_2</text>
<text x="73.5" y="151">(16, TDO, ISP-Rx)</text>
<text x="73.5" y="155.2">(6, TMS, SWDIO)</text>
<text x="89.4" y="151">Steering input / Rx</text>
<text x="89.8" y="155.2">TLC5940 SCLK</text>
<text x="66" y="157.2">PIO0_3</text>
<text x="66" y="159.3">PIO0_4</text>
<text x="66" y="161.3">PIO0_5</text>
<text x="73.5" y="157.2">(5, TCK, SWCLK)</text>
<text x="73.5" y="159.3">(4, TRST, ISP-Tx) Throttle input / Tx</text>
<text x="73.5" y="161.3">(3, RESET)</text>
<text x="89.9" y="157.2">TLC5940 XLAT</text>
<text x="66" y="163.4">PIO0_6</text>
<text x="66" y="165.4">PIO0_7</text>
<text x="66" y="167.5">PIO0_8</text>
<text x="73.5" y="167.5">(11, XTALIN)</text>
<text x="66" y="169.6">PIO0_9</text>
<text x="66" y="171.6">PIO0_10 (8, Open drain)</text>
<text x="66" y="173.7">PIO0_11 (7, Open drain)</text>
<text x="73.5" y="169.6">(10, XTALOUT)</text>
<text x="88.4" y="171.6">NC</text>
<text x="88.4" y="173.7">===&gt; AUX3 (100K pull-down)</text>
<text x="89.2" y="169.6">Switched light output (for driving a load via a MOSFET)</text>
<text x="66" y="175.7">PIO0_12 (2, ISP-entry)</text>
<text x="66" y="177.8">PIO0_13 (1)</text>
<text x="87.5" y="175.7">OUT / ISP</text>
</g>
</svg>
